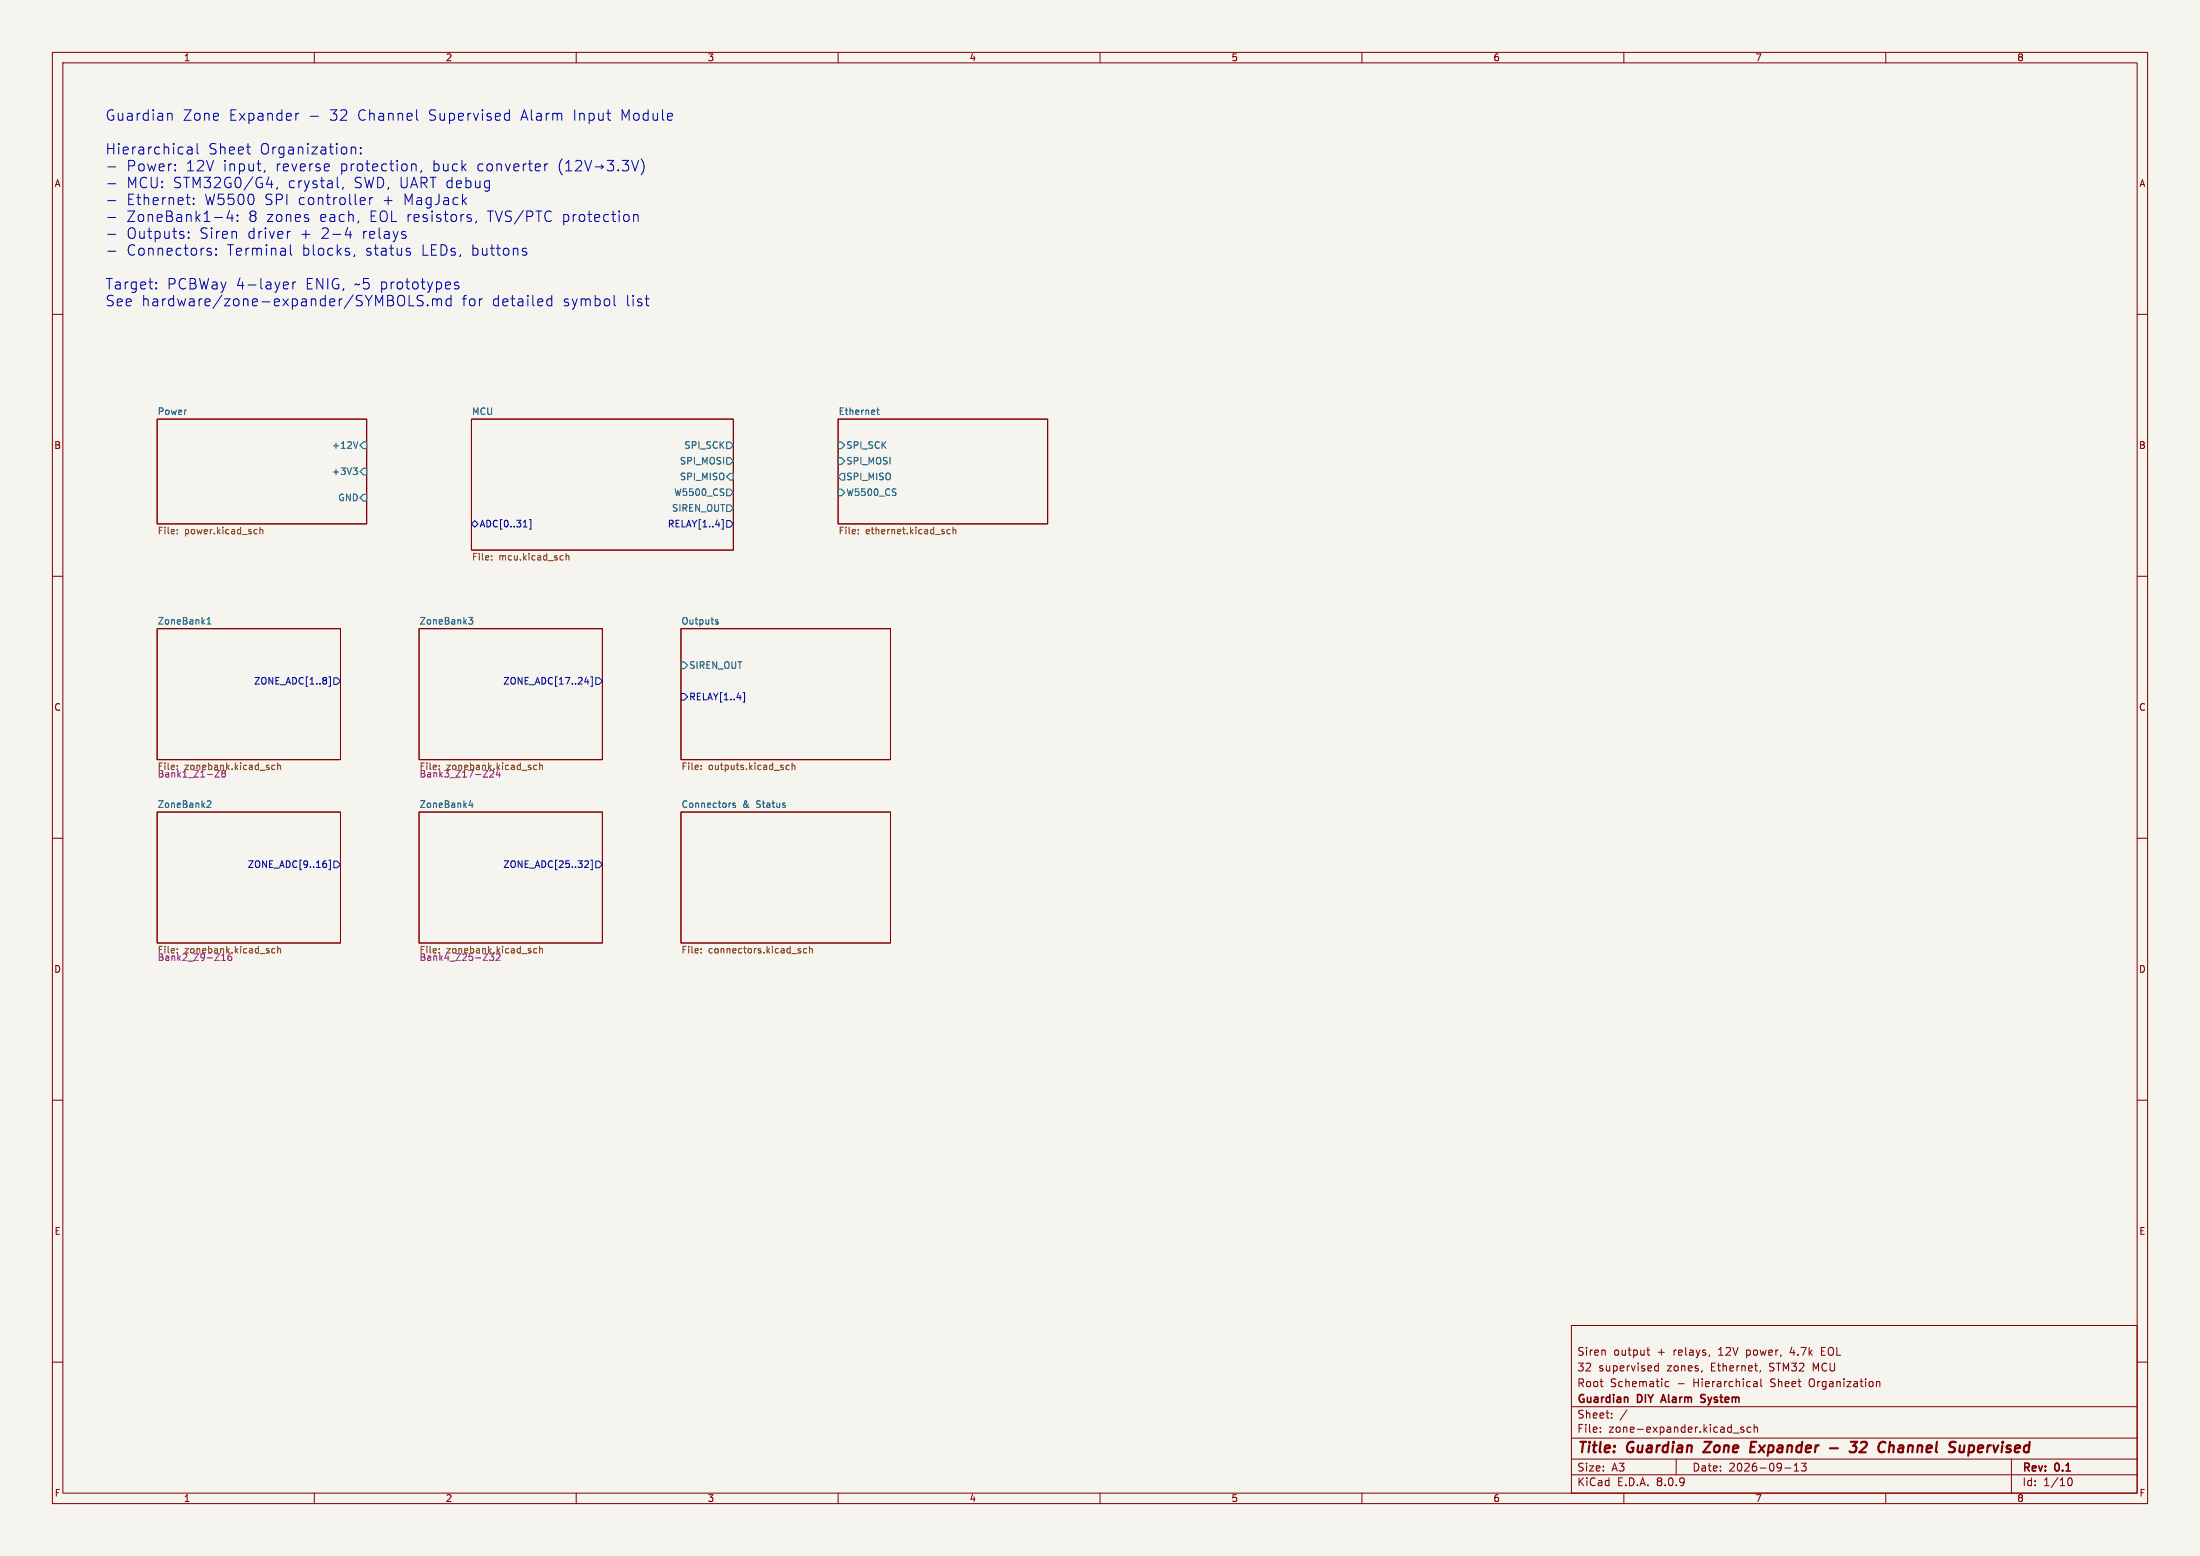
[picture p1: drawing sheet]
<svg xmlns="http://www.w3.org/2000/svg" width="420mm" height="297mm" viewBox="0 0 420 297" stroke-linecap="round" stroke-linejoin="round" font-family="sans-serif">
<path d="M0 0h420v297h-420z" fill="#f5f4ef" stroke="#f5f4ef" stroke-width=".19"/>
<g fill="none" stroke="#840000" stroke-width=".19">
<path d="M10 10h400v277h-400zM12 12h396v273h-396zM60 10v2M110 10v2M160 10v2M210 10v2M260 10v2M310 10v2M360 10v2M10 60h2M408 60h2M30 80h40v20h-40z"/>
<path d="M90 80h50v25h-50zM160 80h40v20h-40zM10 110h2M408 110h2M30 120h35v25h-35zM80 120h35v25h-35zM130 120h40v25h-40zM10 160h2M30 155h35v25h-35zM80 155h35v25h-35zM130 155h40v25h-40zM408 160h2"/>
<path d="M10 210h2M408 210h2M300 253h108v32h-108zM314.4 257.7h.5M314.6 257.2v1.3l.3 .2M326.4 258.6l-.2 .3M347.7 257.9h.5M348.4 257.2h-.7v1.5h.7M10 260h2M300 278.5h108M300 274.5h108M300 268.5h108"/>
<path d="M305.5 273.2v.2M305.5 272.5v.1M307.7 270.5v.2M307.7 269.8v.1M310.6 269.1l-1.3 1.9M316.6 260.2v1.5M316.6 260.8l-.4-.1-.3 .3 .1 .6h.6M318.6 263.8l-.4-.1-.3 .3 .1 .6h.6M320 278.5v3M330.9 273.5h1.1M332.9 272.5l-.4-.1-.2 .2 .1 .2 .5 .2v.3h-.6M334.2 272.5l-.4-.1-.3 .3 .2 .6h.5"/>
<path d="M334.9 272.5l.2-.1 .3 .1 .1 .9M334.9 271.9v1.5M334.9 263.7h.3l.2 .2v.8M335.4 264.6l-.5 .1M335.4 264l-.5 .1M336.1 261.6l-.2 .3M336.2 263.2v1.3l.2 .2M342.5 279.7l.4-.4v1.5M344.8 279.3l-.5 .6 .4 .1v.6l-.2 .2-.6-.2M358.2 263.8l.2-.1 .4 .1 .1 .9M358.2 263.7v1M384 278.5v6.5"/>
<path d="M408 260h2M60 285v2M110 285v2M160 285v2M210 285v2M260 285v2M300 281.5h108M310 285v2M340.7 280.2h1.2M342.5 280.8h.9M360 285v2M394.7 282.7l.2-.5 .2-.1a.8 .8 0 0 1 .5 .7 .8 .8 0 0 1-.5 .8l-.2-.2-.2-.4"/>
</g>
<g fill="none" stroke="#840000" stroke-width=".4">
<path d="M326.7 275.2l-1.6 2h1.4M334.2 276.2h.7M335.3 275.2h-1l-.2 2h.9M349.3 276.4h1.6M353.3 275.2h1.2l-.7 .8 .5 .2v.6l-.4 .4h-.6M356.1 275.2h-.5l-.3 .2M356.2 276.1l-1.2 1.1h1.2M360.7 276.1a.49 .49 0 0 1 .9 .1l-.2 1M360.8 275.2l-.2 2M374.9 277l-.1 .1M375 275.9l-.1 1.3M375.8 277.1l.6 .1"/>
<path d="M376 275.9l-.3 2M376.5 275.9l-.5 .1"/>
</g>
<path d="M310.7 266.8l.1 .9M317.2 267.3h.7M317.5 266.2l-.5 1.5M324.7 267.6h.7M325.5 266.3l-.5-.1-.3 .3 .1 .3 .6 .2" fill="none" stroke="#840000" stroke-width=".3"/>
<g fill="none" stroke="#006464" stroke-width=".19">
<path d="M167.4 78.3h.4M167.5 77.9v1l.3 .2M67.4 89.3h.8l-.4 .5M68 89.8l.2 .2v.3l-.2 .3M68.3 84.3l-.4 1.3M69.4 84.4h.6v1.2h-.6l-.7-.6zM69.4 89.4h.6v1.2h-.6l-.7-.6zM69.4 94.4h.6v1.2h-.6l-.7-.6zM138 93.3l.2 .1M138.1 94.1v.4M138.7 84.4h.7l.6 .6-.6 .6h-.7zM138.7 87.4h.7l.6 .6-.6 .6h-.7z"/>
<path d="M138.7 91l.7-.6h.6v1.2h-.6zM138.7 93.4h.7l.6 .6-.6 .6h-.7zM138.7 96.4h.7l.6 .6-.6 .6h-.7zM160 84.4h.6l.7 .6-.7 .6h-.6zM160 87.4h.6l.7 .6-.7 .6h-.6zM160 93.4h.6l.7 .6-.7 .6h-.6zM160.6 90.4h.7v1.2h-.7l-.6-.6zM170.9 93.3l.2 .1M171 94.1v.4M39.5 119.1h.8M39.5 118.2l.4-.3v1.2M89.5 117.9h.8l-.5 .4 .4 .2v.5l-.2 .1h-.5"/>
<path d="M136.6 118.6l.5 .3v.2h-.4M136.6 118.3h.5M130 126.4h.6l.7 .6-.7 .6h-.6zM39.5 153l.5-.1 .3 .3-.8 .9h.8M89.8 152.8l-.3 .9h.8M90.1 153.3v.8M140.4 153.3h-.3l-.2 .2 .1 .1 .4 .2v.3h-.5"/>
</g>
<g fill="none" stroke="#000084" stroke-width=".19">
<path d="M101.1 99.2h.3v1.8h-.3M137.8 99.2h.3v1.8h-.3M138.7 99.4h.7l.6 .6-.6 .6h-.7zM90 100l.6-.6 .7 .6-.7 .6zM99.9 100.6h.7M62.8 129.2h.3v1.8h-.3M63.7 129.4h.7l.6 .6-.6 .6h-.7zM111.6 130.2h.8M112.2 129.7v.9M112.8 129.2h.3v1.8h-.3M113.7 129.4h.7l.6 .6-.6 .6h-.7zM130 132.4h.6l.7 .6-.7 .6h-.6z"/>
<path d="M141.8 132.2h.3v1.8h-.3M62.2 164.9l.2 .1-.2 .5M62.8 164.2h.3v1.8h-.3M63.7 164.4h.7l.6 .6-.6 .6h-.7zM111.8 164.3l.4 .1 .2 .3-.8 .9h.8M112.8 164.2h.3v1.8h-.3M113.7 164.4h.7l.6 .6-.6 .6h-.7z"/>
</g>
<g fill="none" stroke="#725600" stroke-width=".19">
<path d="M33.8 101.8v.1M33.8 101.1v.1M48.7 101.1h.4M49.1 101.8l-.4 .1M49.6 101.2l.2-.1h.3l.1 .8M49.6 100.6v1.3M93.8 106.8v.1M93.8 106.1v.1M107.4 106.1h.1M107.5 106.8l-.1 .1M108.1 105.6v1.3M108.1 106.2l.1-.1h.3l.1 .8"/>
<path d="M163.8 101.8v.1M163.8 101.1v.1M181.4 101.1h-.4l-.2 .2 .1 .5h.5M181.9 101.2l.2-.1h.3l.1 .8M181.9 100.6v1.3M33.8 146.1v.1M33.8 146.8v.1M33.8 146.8h.1M52.5 146.1h-.4l-.2 .2 .1 .5h.5M53 146.2l.2-.1h.3l.1 .8M53 145.6v1.3M83.8 146.8h.1"/>
<path d="M83.8 146.1v.1M83.8 146.8v.1M102.5 146.1h-.4l-.2 .2 .1 .5h.5M103 146.2l.2-.1h.3l.1 .8M103 145.6v1.3M133.8 146.8v.1M133.8 146.1v.1M150.7 146.1h-.4l-.2 .2 .1 .5h.5M151.2 146.2l.2-.1h.3l.1 .8M151.2 145.6v1.3M33.8 181.1v.1M33.8 181.8v.1"/>
<path d="M33.8 181.8h.1M52.5 181.1h-.4l-.2 .2 .1 .5h.5M53 181.2l.2-.1h.3l.1 .8M53 180.6v1.3M83.8 181.1v.1M83.8 181.8v.1M83.8 181.8h.1M102.5 181.1h-.4l-.2 .2 .1 .5h.5M103 180.6v1.3M103 181.2l.2-.1h.3l.1 .8M133.8 181.1v.1M133.8 181.8v.1"/>
<path d="M152.7 181.5l.2 .2-.2 .2M152.7 181.1h.1M154 181.1h-.4l-.2 .2 .1 .5h.5M154.5 181.2l.2-.1h.3l.1 .8M154.5 180.6v1.3"/>
</g>
<path d="M41.9 147.1l-.9 1.2h.9M42.3 148.1l.3 .2h.3l.1-.2M94.2 147.6l-.7 .7h.8M95.3 147.5v.8M42.3 183.3h.7M42.7 182.1v1.2M43.5 183.1l.3 .2h.3l.2-.2M94.3 183.1l-.3 .2-.5-.1M95.4 182.6l-.7 .7h.8" fill="none" stroke="#840084" stroke-width=".19"/>
<g fill="none" stroke="#0000c2" stroke-width=".19">
<path d="M20.6 31.9h1.5M20.6 35.1h1.5M20.6 38.3h1.5M32.1 21.7h.7l.1 1.3M33.4 32.4v.2M33.4 31.4v.2M35.5 37.7h.8M35.8 28.2h.8l.1 1.2M35.9 39l.4 .1M36.7 28.5l-.7 .1a.39 .39 0 0 0-.3 .4 .39 .39 0 0 0 .3 .4l.7-.1M37 38.9v.2M37 37.8v.2"/>
<path d="M37.6 27.4v1.7l.3 .3M50.6 32.5l-.2 .4M50.9 35.2h1.2M51.8 34.5v1.3M53 35.7l-.2 .4M57.1 21.6l-.4 .1-.2 .3M59.2 22.2h1.6M62.6 31.3l.2 .1 .1 .4-1 .2M62.8 32.5l-.2 .1M64.5 35.7l.2 .1M65.5 35.7l-.2 .4M67.1 28.3a.5 .5 0 0 1 .8 0v1.1"/>
<path d="M67.1 28.1v1.3M68.9 29.2v.2M68.9 28.2v.1M69.4 37.7l.2 .1 .1 .4-.9 .2M69.6 39l-.5 .1M70.6 37.7v1.4M71 37.7l-.4 .4M78.7 31.4h.6l.1 1.2M79.5 21v1.7l.3 .3M80.5 32.5l-.2 .4M96.5 21.7h.7M96.5 22.9h.7"/>
<path d="M97.2 21v2M104 31.3v1.3M104.6 31.3l-.4 .1-.2 .3M107.3 30.3a2.29 2.29 0 0 0 0 3.1M108 32.6h1.1M108 31.2l.6-.6v2M109.9 30.8l.3-.2 .7 .1a.54 .54 0 0 1 .1 .8l-1.2 1.1h1.3M111.6 30.6l.7 2 .7-2M113.6 31.9h1.5M114.8 31.5l.3 .4M115.1 31.9l-.3 .3M115.9 30.6h1.2l-.6 .8a.54 .54 0 0 1 .6 .4v.4l-.1 .3-.8 .1-.3-.2"/>
<path d="M118 32.4v.2M118.8 30.6h1.2l-.7 .8a.54 .54 0 0 1 .7 .4v.4l-.2 .3-.7 .1-.3-.2M120.6 30.6l.6 2 .7-2M122.4 30.3a2.29 2.29 0 0 1 0 3.1M20.6 41.5h1.5M20.6 44.7h1.5M20.6 48h1.5M29.8 55v.2M29.8 53.9v.2M36 45.3v.2M36 44.3v.1M39.6 48l.5 .1 .3 .2-.1 .3-.6 .1"/>
<path d="M39.6 47.5h.7M41 41.5h1.5M41.2 47.5v.2M41.2 48.5v.2M43.8 40.2l-.5 1.4h1.3M44.3 40.9v1.4M45.3 42.1v.2M45.3 41v.2M54.4 53.8l.6 .1 .1 .4-1 .2M55 55.1l-.6 .1M55.4 46.7v1.7l.3 .3M55.4 44.2l-.3 .1"/>
<path d="M55.9 53.8v1.4M56.5 53.8l-.4 .1-.2 .3M66.4 43.4l-.5 1.4h1.2M66.9 44.2v1.3M67.7 48.6l-.2 .4M77.4 44.9v.5M77.8 48.1h.5l.1 .3-.3 .3h-.4M77.8 47.4l.5 .1M78.1 56.4v2h1M79.6 56.9a.95 .95 0 0 0 1 .6 .48 .48 0 0 1 .2 .5 .48 .48 0 0 1-.4 .4l-.8-.1M81.6 58.2v.2M82.6 57.2a.5 .5 0 0 1 .8 .1"/>
<path d="M82.6 57v1.4M83.4 57.3l.3-.3 .5 .1 .1 1.3M83.4 57.3v1.1M86.1 57.1l-.6-.1-.4 .4v.6l.2 .3h.8M86.1 56.4v2M87.5 53.9l-.4-.1-.3 .3 .1 .3 .6 .2v.5h-.7M89.4 41.6l.5 .1 .1 .3-.3 .3h-.4M89.4 40.9l.5 .1M91 42.2l-.2 .4M100 48.1h.5l.1 .3-.3 .3h-.4M100 47.4l.5 .1M104.4 58l.4 .4 .5-.1"/>
<path d="M105.3 57.1l-.5-.1-.4 .4M105.3 56.4v2M117.2 56.4v1.7l.3 .3M121 41.1a.5 .5 0 0 1 .8 .1v1.1M121 40.9v1.4M123.1 57h.8M123.7 58.4h.2"/>
</g>
<g font-size="2.8" fill="#0000c2">
<text x="20" y="23.3">Guardian</text>
<text x="34.8" y="23.3">Zone</text>
<text x="43.6" y="23.3">Expander</text>
<text x="62.9" y="23.3">32</text>
<text x="68.3" y="23.3">Channel</text>
<text x="81.9" y="23.3">Supervised</text>
<text x="99.5" y="23.3">Alarm</text>
<text x="109.6" y="23.3">Input</text>
<text x="118.7" y="23.3">Module</text>
<text x="20" y="29.7">Hierarchical</text>
<text x="39.7" y="29.7">Sheet</text>
<text x="49.5" y="29.7">Organization:</text>
<text x="24.1" y="32.9">Power:</text>
<text x="35.4" y="32.9">12V</text>
<text x="42.6" y="32.9">input,</text>
<text x="52.6" y="32.9">reverse</text>
<text x="65" y="32.9">protection,</text>
<text x="82.6" y="32.9">buck</text>
<text x="91.2" y="32.9">converter</text>
<text x="24.1" y="36.1">MCU: STM32G0/G4,</text>
<text x="24.1" y="39.4">Ethernet:</text>
<text x="39" y="39.4">W5500</text>
<text x="50.5" y="39.4">SPI controller</text>
<text x="54.9" y="36.1">crystal,</text>
<text x="67.6" y="36.1">SWD, UART debug</text>
<text x="73" y="39.4">+</text>
<text x="77.1" y="39.4">MagJack</text>
<text x="24.1" y="42.6">ZoneBank1-4:</text>
<text x="24.1" y="45.8">Outputs:</text>
<text x="38" y="45.8">Siren</text>
<text x="47.2" y="45.8">driver</text>
<text x="47.4" y="42.6">8 zones</text>
<text x="57.3" y="45.8">+</text>
<text x="61" y="42.6">each,</text>
<text x="61.3" y="45.8">2-4</text>
<text x="69.2" y="45.8">relays</text>
<text x="70.6" y="42.6">EOL resistors,</text>
<text x="93.2" y="42.6">TVS/PTC</text>
<text x="107.5" y="42.6">protection</text>
<text x="24.1" y="49">Connectors:</text>
<text x="43.3" y="49">Terminal</text>
<text x="57.6" y="49">blocks,</text>
<text x="69.8" y="49">status</text>
<text x="80.5" y="49">LEDs,</text>
<text x="90.1" y="49">buttons</text>
<text x="20" y="55.5">Target:</text>
<text x="20" y="58.7">See</text>
<text x="26.9" y="58.7">hardware/zone-expander/SYMBOLS.md</text>
<text x="31.8" y="55.5">PCBWay 4-layer</text>
<text x="58.3" y="55.5">ENIG, ~5 prototypes</text>
<text x="88.1" y="58.7">for</text>
<text x="93.9" y="58.7">detailed</text>
<text x="107.5" y="58.7">symbol</text>
<text x="119.5" y="58.7">list</text>
</g>
<g font-size="2.8" fill="#840000">
<text x="301" y="277.9">Title:</text>
<text x="310.6" y="277.9">Guardian</text>
<text x="326.2" y="277.9">Zone</text>
<text x="335.8" y="277.9">Expander</text>
<text x="351.7" y="277.9">-</text>
<text x="356.5" y="277.9">32</text>
<text x="362.6" y="277.9">Channel</text>
<text x="377" y="277.9">Supervised</text>
</g>
<g font-size="2.1" fill="#840000">
<text x="301" y="262">32</text>
<text x="301" y="259">Siren</text>
<text x="305.1" y="262">supervised</text>
<text x="308" y="259">output</text>
<text x="316.4" y="259">+</text>
<text x="318.3" y="262">zones,</text>
<text x="319.6" y="259">relays,</text>
<text x="326.7" y="262">Ethernet,</text>
<text x="328.3" y="259">12V</text>
<text x="333.8" y="259">power,</text>
<text x="338" y="262">STM32</text>
<text x="342.3" y="259">4.7k</text>
<text x="346.5" y="262">MCU</text>
<text x="348.4" y="259">EOL</text>
<text x="301" y="268.2">Guardian</text>
<text x="301" y="265">Root</text>
<text x="307.4" y="265">Schematic</text>
<text x="312.7" y="268.2">DIY</text>
<text x="317.9" y="268.2">Alarm</text>
<text x="320.2" y="265">-</text>
<text x="323.4" y="265">Hierarchical</text>
<text x="326" y="268.2">System</text>
<text x="338.3" y="265">Sheet</text>
<text x="345.8" y="265">Organization</text>
<text x="301" y="273.7">File:</text>
<text x="301" y="271">Sheet:</text>
<text x="307.1" y="273.7">zone-expander.kicad_sch</text>
<text x="301" y="281.1">Size:</text>
<text x="307.6" y="281.1">A3</text>
<text x="323" y="281.1">Date:</text>
<text x="330" y="281.1">2026-09-13</text>
<text x="386" y="281.3">Rev:</text>
<text x="392.4" y="281.3">0.1</text>
<text x="301" y="283.9">KiCad</text>
<text x="308.7" y="283.9">E.D.A.</text>
<text x="316.3" y="283.9">8.0.9</text>
<text x="386" y="283.9">Id:</text>
<text x="390.1" y="283.9">1/10</text>
</g>
<g font-size="1.8" fill="#840000">
<text x="35" y="11.9">1</text>
<text x="85" y="11.9">2</text>
<text x="135" y="11.9">3</text>
<text x="185" y="11.9">4</text>
<text x="235" y="11.9">5</text>
<text x="285" y="11.9">6</text>
<text x="335" y="11.9">7</text>
<text x="385" y="11.9">8</text>
<text x="10.3" y="35.9">A</text>
<text x="408.3" y="35.9">A</text>
<text x="10.3" y="85.9">B</text>
<text x="408.2" y="85.9">B</text>
<text x="10.3" y="135.9">C</text>
<text x="408.2" y="135.9">C</text>
<text x="10.3" y="185.9">D</text>
<text x="408.2" y="185.9">D</text>
<text x="10.3" y="235.9">E</text>
<text x="408.3" y="235.9">E</text>
<text x="10.3" y="285.9">F</text>
<text x="35" y="286.9">1</text>
<text x="85" y="286.9">2</text>
<text x="135" y="286.9">3</text>
<text x="185" y="286.9">4</text>
<text x="235" y="286.9">5</text>
<text x="285" y="286.9">6</text>
<text x="335" y="286.9">7</text>
<text x="385" y="286.9">8</text>
<text x="408.3" y="285.9">F</text>
</g>
<g font-size="1.8" fill="#006464">
<text x="30" y="79.3">Power</text>
<text x="90" y="79.3">MCU</text>
<text x="160" y="79.3">Ethernet</text>
<text x="63.3" y="85.9">+12V</text>
<text x="129.7" y="88.9">SPI_MOSI</text>
<text x="130.5" y="85.9">SPI_SCK</text>
<text x="161.5" y="85.9">SPI_SCK</text>
<text x="161.5" y="88.9">SPI_MOSI</text>
<text x="63.3" y="90.9">+3V3</text>
<text x="64.5" y="95.9">GND</text>
<text x="128.6" y="94.9">W5500_CS</text>
<text x="129.7" y="91.9">SPI_MISO</text>
<text x="161.5" y="91.9">SPI_MISO</text>
<text x="161.5" y="94.9">W5500_CS</text>
<text x="128.2" y="97.9">SIREN_OUT</text>
<text x="30" y="119.3">ZoneBank1</text>
<text x="80" y="119.3">ZoneBank3</text>
<text x="130" y="119.3">Outputs</text>
<text x="131.5" y="127.9">SIREN_OUT</text>
<text x="30" y="154.3">ZoneBank2</text>
<text x="80" y="154.3">ZoneBank4</text>
<text x="130" y="154.3">Connectors</text>
<text x="141.8" y="154.3">&amp;</text>
<text x="144.5" y="154.3">Status</text>
</g>
<g font-size="1.8" fill="#000084">
<text x="91.5" y="100.9">ADC[0..31]</text>
<text x="127.4" y="100.9">RELAY[1..4]</text>
<text x="48.4" y="130.9">ZONE_ADC[1..8]</text>
<text x="96" y="130.9">ZONE_ADC[17..24]</text>
<text x="131.5" y="133.9">RELAY[1..4]</text>
<text x="47.2" y="165.9">ZONE_ADC[9..16]</text>
<text x="96" y="165.9">ZONE_ADC[25..32]</text>
</g>
<g font-size="1.8" fill="#725600">
<text x="30" y="102.3">File:</text>
<text x="35.2" y="102.3">power.kicad_sch</text>
<text x="90" y="107.3">File:</text>
<text x="95.2" y="107.3">mcu.kicad_sch</text>
<text x="160" y="102.3">File:</text>
<text x="165.2" y="102.3">ethernet.kicad_sch</text>
<text x="130" y="147.3">File:</text>
<text x="135.2" y="147.3">outputs.kicad_sch</text>
<text x="130" y="182.3">File:</text>
<text x="135.2" y="182.3">connectors.kicad_sch</text>
</g>
<g font-size="1.8" fill="#840084">
<text x="30" y="147.3">File:</text>
<text x="30" y="148.7">Bank1_Z1-Z8</text>
<text x="35.2" y="147.3">zonebank.kicad_sch</text>
<text x="80" y="147.3">File:</text>
<text x="80" y="148.7">Bank3_Z17-Z24</text>
<text x="85.2" y="147.3">zonebank.kicad_sch</text>
<text x="30" y="182.3">File:</text>
<text x="30" y="183.7">Bank2_Z9-Z16</text>
<text x="35.2" y="182.3">zonebank.kicad_sch</text>
<text x="80" y="182.3">File:</text>
<text x="80" y="183.7">Bank4_Z25-Z32</text>
<text x="85.2" y="182.3">zonebank.kicad_sch</text>
</g>
</svg>
